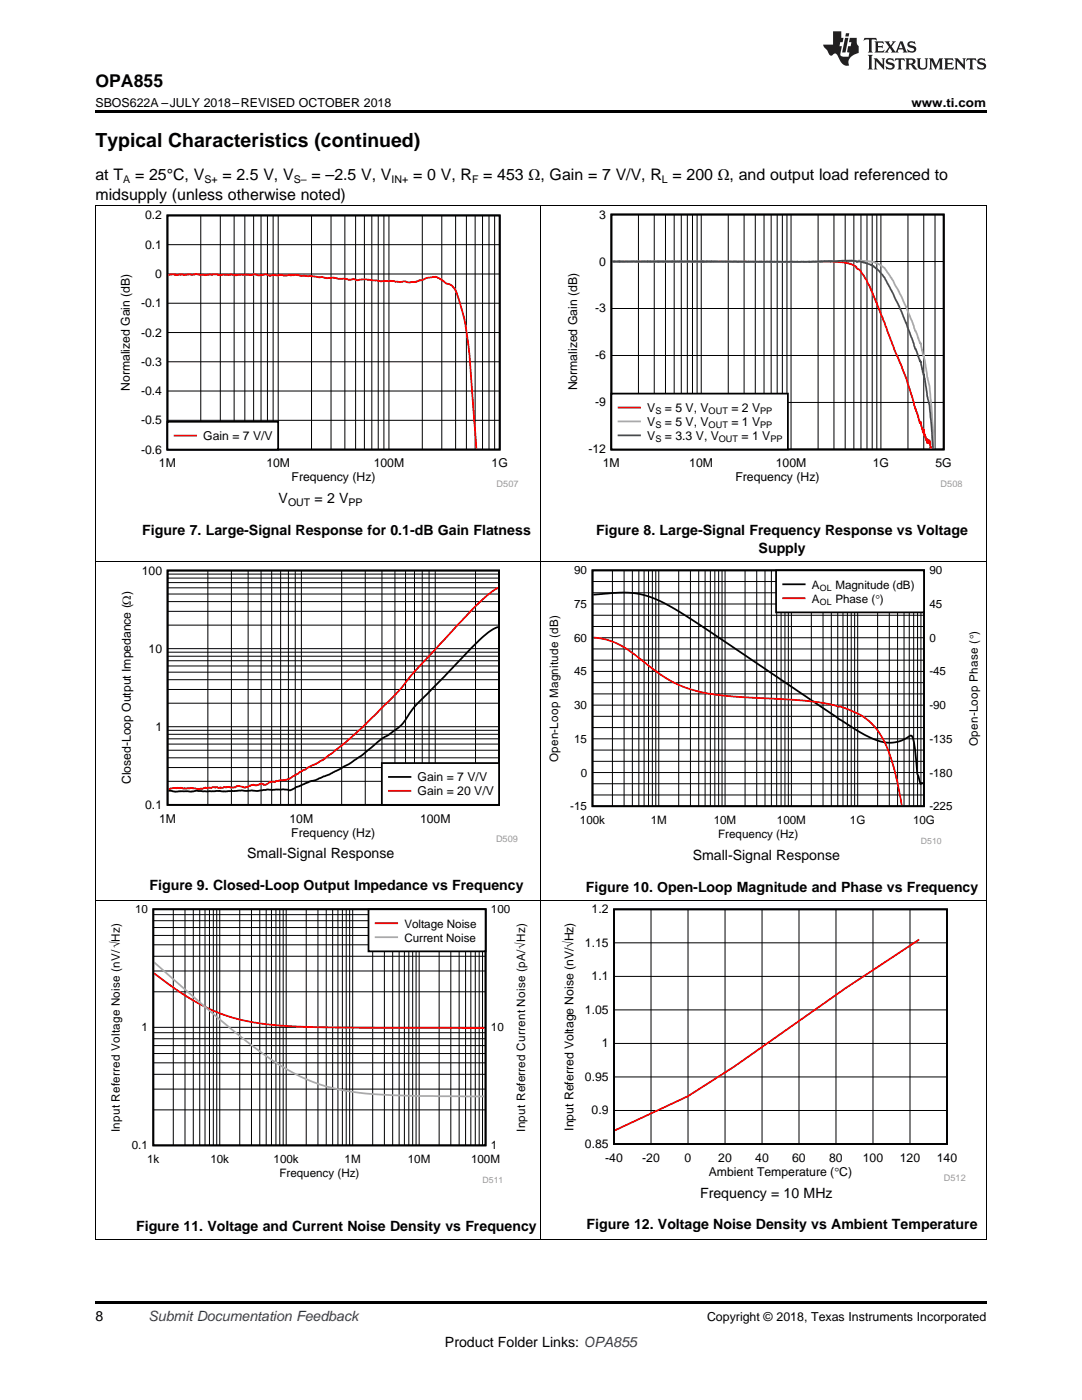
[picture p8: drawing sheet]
<svg xmlns="http://www.w3.org/2000/svg" width="216mm" height="279mm" viewBox="0 0 216 279" stroke-linecap="round" stroke-linejoin="round" font-family="sans-serif">
<path d="M19 259.7h177.8v.5h-177.8z" fill="#000"/>
<path d="M19.1 179.7v67.7M107.9 179.7v67.7M196.8 179.7v67.7M19 247.4h177.8" fill="none" stroke="#000" stroke-width=".2"/>
<path d="M21.7 180.6h83.7v55.5h-83.7z" fill-rule="evenodd" fill="#fff"/>
<path d="M30.6 181.5h66.3v47.1h-66.3z" fill="none" stroke="#000" stroke-width=".35"/>
<g fill="none" stroke="#000" stroke-width=".2">
<path d="M30.6 197.9h66.3M30.6 193.8h66.3M30.6 190.8h66.3M30.6 188.6h66.3M30.6 186.7h66.3M30.6 185.1h66.3M30.6 183.7h66.3M30.6 182.5h66.3M34.6 181.5v47.1M36.9 181.5v47.1M38.6 181.5v47.1M39.9 181.5v47.1"/>
<path d="M40.9 181.5v47.1M41.8 181.5v47.1M42.6 181.5v47.1M43.2 181.5v47.1M43.8 181.5v47.1M47.8 181.5v47.1M50.2 181.5v47.1M51.8 181.5v47.1M53.1 181.5v47.1M54.2 181.5v47.1M55.1 181.5v47.1M55.8 181.5v47.1"/>
<path d="M56.5 181.5v47.1M57.1 181.5v47.1M61.1 181.5v47.1M63.4 181.5v47.1M65.1 181.5v47.1M66.4 181.5v47.1M67.4 181.5v47.1M68.3 181.5v47.1M69.1 181.5v47.1M69.8 181.5v47.1M70.4 181.5v47.1M74.4 181.5v47.1"/>
<path d="M76.7 181.5v47.1M78.4 181.5v47.1M79.6 181.5v47.1M80.7 181.5v47.1M81.6 181.5v47.1M82.3 181.5v47.1M83 181.5v47.1M83.6 181.5v47.1M87.6 181.5v47.1M90 181.5v47.1M91.6 181.5v47.1M92.9 181.5v47.1"/>
<path d="M94 181.5v47.1M94.8 181.5v47.1M95.6 181.5v47.1M96.3 181.5v47.1M30.6 217.4h66.3M30.6 214.4h66.3M30.6 212.1h66.3M30.6 210.3h66.3M30.6 208.7h66.3M30.6 207.3h66.3M30.6 206.1h66.3M30.6 205h66.3"/>
<path d="M30.6 221.5h66.3"/>
</g>
<path d="M30.8 194.2a45.6 45.6 0 0 0 17 9.3 94 94 0 0 0 19.9 1.6l29 .1" fill="none" stroke="#f00" stroke-width=".35"/>
<path d="M30.8 192a378.8 378.8 0 0 0 21 17.8 38.5 38.5 0 0 0 23.9 8.6l7.9 .3 13.1 .1" fill="none" stroke="#aaa" stroke-width=".35"/>
<path d="M73.5 181.5h23.4v8.4h-23.4z" fill-rule="evenodd" fill="#fff"/>
<path d="M73.5 181.5h23.4v8.4h-23.4z" fill="none" stroke="#000" stroke-width=".35"/>
<path d="M75 184.3h4.2" fill="none" stroke="#f00" stroke-width=".35"/>
<path d="M75 187h4.2" fill="none" stroke="#aaa" stroke-width=".35"/>
<path d="M112.1 180.5h80.6v55.3h-80.6z" fill-rule="evenodd" fill="#fff"/>
<path d="M122.5 181.5h66.5v46.8h-66.5z" fill="none" stroke="#000" stroke-width=".36"/>
<g fill="none" stroke="#000" stroke-width=".2">
<path d="M19.1 112v67.7M107.9 112v67.7M196.8 112v67.7M19 179.7h177.8M122.5 194.9h66.5M122.5 188.2h66.5M129.9 181.5v46.8M137.3 181.5v46.8M144.7 181.5v46.8M152.1 181.5v46.8M159.4 181.5v46.8M166.8 181.5v46.8"/>
<path d="M174.2 181.5v46.8M181.6 181.5v46.8M122.5 214.9h66.5M122.5 208.2h66.5M122.5 201.5h66.5M122.5 221.6h66.5"/>
</g>
<path d="M183.4 187.5l-14.7 9.8-22.2 15.6-9.2 5.9-14.6 6.8" fill="none" stroke="#f00" stroke-width=".36"/>
<path d="M109.2 113h86.5v55.4h-86.5z" fill-rule="evenodd" fill="#fff"/>
<path d="M118.2 113.8h66.2v47.1h-66.2zM118.4 118.7l5.1-.4 2.9 .1 3.3 .7 2.9 1.3 2.6 1.5 5.5 3.5 26.7 18.1 3.7 2.4 2.2 1.2a7.2 7.2 0 0 0 8.2-.2h.4a12.8 12.8 0 0 1 .9 5l.2 2.6 .7 2 .2-.3 .3 .2" fill="none" stroke="#000" stroke-width=".35"/>
<g fill="none" stroke="#000" stroke-width=".2">
<path d="M118.2 118.3h66.2M118.2 116.1h66.2M122.2 113.8v47.1M124.5 113.8v47.1M126.2 113.8v47.1M127.5 113.8v47.1M128.5 113.8v47.1M129.4 113.8v47.1M130.2 113.8v47.1M130.9 113.8v47.1M131.5 113.8v47.1M135.4 113.8v47.1"/>
<path d="M137.8 113.8v47.1M139.4 113.8v47.1M140.7 113.8v47.1M141.7 113.8v47.1M142.6 113.8v47.1M143.4 113.8v47.1M144.1 113.8v47.1M144.7 113.8v47.1M148.7 113.8v47.1M151 113.8v47.1M152.6 113.8v47.1M153.9 113.8v47.1"/>
<path d="M155 113.8v47.1M155.9 113.8v47.1M156.6 113.8v47.1M157.3 113.8v47.1M157.9 113.8v47.1M161.9 113.8v47.1M164.2 113.8v47.1M165.9 113.8v47.1M167.2 113.8v47.1M168.2 113.8v47.1M169.1 113.8v47.1M169.9 113.8v47.1"/>
<path d="M170.5 113.8v47.1M171.1 113.8v47.1M175.1 113.8v47.1M177.4 113.8v47.1M179.1 113.8v47.1M180.4 113.8v47.1M181.4 113.8v47.1M182.3 113.8v47.1M183.1 113.8v47.1M183.8 113.8v47.1M118.2 138.5h66.2M118.2 136.2h66.2"/>
<path d="M118.2 134h66.2M118.2 131.8h66.2M118.2 129.5h66.2M118.2 127.3h66.2M118.2 125h66.2M118.2 122.8h66.2M118.2 120.5h66.2M118.2 158.7h66.2M118.2 156.4h66.2M118.2 154.2h66.2M118.2 151.9h66.2M118.2 149.7h66.2"/>
<path d="M118.2 147.4h66.2M118.2 145.2h66.2M118.2 143h66.2M118.2 140.7h66.2"/>
</g>
<path d="M118.4 127.2l2.7 .5 2.4 .9 2.7 1.7 4.8 3.8 2 1.3 2.6 1.4 2.7 .9 3.1 .7 3.7 .5 12.8 .7 4.9 .5 3 .5 1.6 .5 .2-.1 2.2 .8a12.1 12.1 0 0 1 7.3 7.6l1.5 4.9 1.3 6.4" fill="none" stroke="#f00" stroke-width=".35"/>
<path d="M154.9 113.8h29.5v8.4h-29.5z" fill-rule="evenodd" fill="#fff"/>
<path d="M154.9 113.8h29.5v8.4h-29.5zM156.3 116.6h4.3" fill="none" stroke="#000" stroke-width=".35"/>
<path d="M156.3 119.4h4.3" fill="none" stroke="#f00" stroke-width=".35"/>
<path d="M23.7 112.9h79.6v55.2h-79.6z" fill-rule="evenodd" fill="#fff"/>
<path d="M33.4 113.9h66.2v46.7h-66.2zM99.4 125.2l-.9 .3-1.1 .7-3.4 3.1-5.3 5.7-5.6 5.6-.9 1.1-1.8 2.6-.9 .9-2 1.5-1.4 .8-3.7 3.1-2.8 1.9-3.8 2.1-2.8 1.1-1.2 .2-2.7 1.2-.4 .2a1.53 1.53 0 0 1-1.3 .3h-4.1l-1.8 .3-3.2-.2-3.6 .3-.9-.2-3.2 .1-1.3-.1-1.2 .2-2-.1-1.2 .1-1.3-.2" fill="none" stroke="#000" stroke-width=".35"/>
<g fill="none" stroke="#000" stroke-width=".2">
<path d="M33.4 118.6h66.2M33.4 117.3h66.2M33.4 116.3h66.2M33.4 115.4h66.2M33.4 114.6h66.2M41.5 113.9v46.7M46.2 113.9v46.7M49.5 113.9v46.7M52.1 113.9v46.7M54.2 113.9v46.7M56 113.9v46.7M57.5 113.9v46.7"/>
<path d="M58.9 113.9v46.7M60.1 113.9v46.7M68.2 113.9v46.7M72.9 113.9v46.7M76.2 113.9v46.7M78.8 113.9v46.7M80.9 113.9v46.7M82.7 113.9v46.7M84.3 113.9v46.7M85.6 113.9v46.7M86.8 113.9v46.7M94.9 113.9v46.7"/>
<path d="M99.6 113.9v46.7M33.4 137.6h66.2M33.4 135.6h66.2M33.4 134.1h66.2M33.4 132.9h66.2M33.4 131.9h66.2M33.4 131h66.2M33.4 130.2h66.2M33.4 129.5h66.2M33.4 124.8h66.2M33.4 122h66.2M33.4 120.1h66.2"/>
<path d="M33.4 155.9h66.2M33.4 153.2h66.2M33.4 151.2h66.2M33.4 149.7h66.2M33.4 148.5h66.2M33.4 147.4h66.2M33.4 146.5h66.2M33.4 145.7h66.2M33.4 145h66.2M33.4 140.3h66.2"/>
</g>
<path d="M99.4 117.3l-2 1.4-2.7 2.5-11.8 12.6-3.9 4.7-6.4 6.4-3.6 3.2-4.6 3.6-3.1 1.5-.3 .4h-.4l-.8 .5-.3 .3-.5 .2-1.2 .8-1.1 .3v-.1l-1.6 .2-.3 .3-.4-.1a1.69 1.69 0 0 0-1.3 .6h-.3a1.56 1.56 0 0 0-1.7 .2l-.5-.2-.9 .3a1.9 1.9 0 0 1-1.7 0h-.7l-.4 .3h-.7l-.5-.2-.5 .2-.5-.1-.3 .2-.4-.2-.3 .2-.4-.2h-.8l-.4 .2-.7-.1-.2 .1-.2-.1-1.3 .3-1.3-.3-1.5 .2-.8-.2h-1.5l-1 .3" fill="none" stroke="#f00" stroke-width=".35"/>
<path d="M76.2 152.3h23.4v8.3h-23.4z" fill-rule="evenodd" fill="#fff"/>
<path d="M76.2 152.3h23.4v8.3h-23.4zM77.6 155.1h4.3" fill="none" stroke="#000" stroke-width=".35"/>
<path d="M77.6 157.8h4.3" fill="none" stroke="#f00" stroke-width=".35"/>
<path d="M19.1 41.1v70.9M107.9 41.1v70.9M196.8 41.1v70.9M19 112h177.8" fill="none" stroke="#000" stroke-width=".2"/>
<path d="M23.6 42h79.8v55.2h-79.8z" fill-rule="evenodd" fill="#fff"/>
<path d="M33.4 43h66.3v46.7h-66.3z" fill="none" stroke="#000" stroke-width=".35"/>
<g fill="none" stroke="#000" stroke-width=".2">
<path d="M33.4 54.7h66.3M33.4 48.8h66.3M40.1 43v46.7M44 43v46.7M46.7 43v46.7M48.9 43v46.7M50.6 43v46.7M52.1 43v46.7M53.4 43v46.7M54.5 43v46.7M55.5 43v46.7M62.2 43v46.7"/>
<path d="M66.1 43v46.7M68.8 43v46.7M71 43v46.7M72.7 43v46.7M74.2 43v46.7M75.5 43v46.7M76.6 43v46.7M77.6 43v46.7M84.3 43v46.7M88.2 43v46.7M90.9 43v46.7M93.1 43v46.7"/>
<path d="M94.8 43v46.7M96.3 43v46.7M97.6 43v46.7M98.7 43v46.7M33.4 78h66.3M33.4 72.2h66.3M33.4 66.4h66.3M33.4 60.5h66.3M33.4 83.9h66.3"/>
</g>
<path d="M33.6 54.9l1-.2 .7 .2 1-.2 .5 .2 .9-.2 .6 .2 .8-.2 .8 .2h1.2l2-.2 .4 .2 2.5-.1 1 .1 1.9-.1 1.3 .1 .5-.2 .9 .3 1.3-.3 .5 .2a1.21 1.21 0 0 0 1.2 0l.9 .1 .8-.2 .6 .2 2.1-.2 1.1 .3 .5-.1 3 .3h.8l.8 .2 1.3-.1 1 .3 1-.1 1 .2 .9-.1 1 .2 1.6-.1 2.3 .2 .7 .2 2-.2 1.7 .3 1.1-.2 .9 .3 1.3-.2 2.2-.8 1.7-.2 .7 .3 1 .7a.99 .99 0 0 0 .9 .5l.9 .5a12.3 12.3 0 0 1 1.7 4.5l.7 3 .9 6.2 1.3 18.6" fill="none" stroke="#f00" stroke-width=".35"/>
<path d="M33.4 84.2h22.1v5.5h-22.1z" fill-rule="evenodd" fill="#fff"/>
<path d="M33.4 84.2h22.1v5.5h-22.1z" fill="none" stroke="#000" stroke-width=".35"/>
<path d="M34.8 86.9h4.3" fill="none" stroke="#f00" stroke-width=".35"/>
<path d="M112.8 41.8h79.2v55.4h-79.2z" fill-rule="evenodd" fill="#fff"/>
<path d="M122 42.8h66.3v46.9h-66.3z" fill="none" stroke="#000" stroke-width=".36"/>
<g fill="none" stroke="#000" stroke-width=".2">
<path d="M122 52.2h66.3M127.4 42.8v46.9M130.5 42.8v46.9M132.8 42.8v46.9M134.5 42.8v46.9M135.9 42.8v46.9M137.1 42.8v46.9M138.2 42.8v46.9M139.1 42.8v46.9M139.9 42.8v46.9M145.3 42.8v46.9M148.5 42.8v46.9"/>
<path d="M150.7 42.8v46.9M152.5 42.8v46.9M153.9 42.8v46.9M155.1 42.8v46.9M156.1 42.8v46.9M157 42.8v46.9M157.8 42.8v46.9M163.2 42.8v46.9M166.4 42.8v46.9M168.6 42.8v46.9M170.4 42.8v46.9M171.8 42.8v46.9"/>
<path d="M173 42.8v46.9M174 42.8v46.9M175 42.8v46.9M175.8 42.8v46.9M181.2 42.8v46.9M184.3 42.8v46.9M186.6 42.8v46.9M188.3 42.8v46.9M122 70.9h66.3M122 61.6h66.3M122 80.3h66.3"/>
</g>
<path d="M122.2 52.2h43.7l2.7 .2 1.3 .3 .7 .4 .4 .5 .7 .4 1.2 1.9 2 4.5 3.5 9.4 2.4 5.6 1.5 4.7 .3 1.4 .1 .1 1 2.9 .1-.3 .3 2 .2 .3 .1-.8 .1 1.2v-.2l.4 1.3 .1-.3v.7l.1-.7v.7l.1-.2 .1 .2 .1-.1 .1-.4v.8l.1-.4 .1 1.2v-.3l.1 .3" fill="none" stroke="#f00" stroke-width=".36"/>
<path d="M122.2 52.2l38.8 .1 8.9-.3 1.2 .2 .3-.2 3 .3 1.1 .4 1 .7 1.4 2.1 1.3 2.3 1.7 3.5 2.6 7 .2 .3 .1-.1 .5 2.7 .1-.3 .6 4.4 .5 1.8 .9 12.4" fill="none" stroke="#aaa" stroke-width=".36"/>
<path d="M122.2 52.2l37.3 .1 10-.3 1.1 .1 .4 .2 .7-.1 2.4 .8 1.1 .9 1.3 1.5 1.4 2.6 3 6.5 1.7 5.1 .3 .5 .6 1.8 .2 .3h.1l.5 2.7 .1-.2 .6 4.4 .5 1.9 .7 8.5" fill="none" stroke="#295c75" stroke-width=".36"/>
<path d="M122 78.6h35.2v11.1h-35.2z" fill-rule="evenodd" fill="#fff"/>
<path d="M122 78.6h35.2v11.1h-35.2z" fill="none" stroke="#000" stroke-width=".36"/>
<path d="M123.4 81.3h4.3" fill="none" stroke="#f00" stroke-width=".36"/>
<path d="M123.4 84.1h4.3" fill="none" stroke="#aaa" stroke-width=".36"/>
<path d="M123.4 86.9h4.3" fill="none" stroke="#295c75" stroke-width=".36"/>
<path d="M19 41.1h177.8" fill="none" stroke="#000" stroke-width=".2"/>
<path d="M19 22h177.8v.5h-177.8z" fill="#000"/>
<g fill="#231f20">
<path d="M172.5 7.6l-.1 .5 .4-.2h.6v.1v2.1l-.2 .4h.9l-.2-.4v-2.1l.1-.1h.5l.5 .2-.2-.5zM174.5 8.3l.2 .3v1.5l-.2 .4h1.8l.2-.6a1.04 1.04 0 0 1-1.3 .2v-.7h.6l.3 .2v-.6l-.3 .2h-.6v-.6l.8-.1 .4 .3-.2-.5zM176.5 8.3l.9 1.1-.9 1.1h.8l-.2-.2 .4-.7 .5 .7-.2 .2h1.5l-.2-.2 .2-.4h.9l.1 .4-.2 .2h1l-.3-.3-.7-1.9h-.5l-.9 2-.8-1 .9-1h-.8l.1 .3-.4 .5-.3-.6 .1-.2zM179.7 8.6l.4 1h-.7zM181.3 8.4a.63 .63 0 0 0-.2 .7 .63 .63 0 0 0 .6 .4l.6 .2 .1 .2a.75 .75 0 0 1-.7 .4 .75 .75 0 0 1-.6-.5l.1 .7 .1-.1a1.11 1.11 0 0 0 1.5-.6 1.13 1.13 0 0 0-1.2-.8l-.1-.4a1.04 1.04 0 0 1 1.2 .2l-.2-.5-.2 .1-.4-.2zM173.2 10.9l.2 .4v2.2l-.2 .4h1l-.3-.4v-2.2l.3-.4zM174.3 11.6l.3 .4v1.5l-.3 .4h.8l-.2-.4v-1.3l1.5 1.7v-1.9l.2-.4h-.7l.2 .4v.9l-1.1-1.3zM177 11.8a.62 .62 0 0 0-.2 .7 .62 .62 0 0 0 .6 .4l.6 .1 .1 .3a.76 .76 0 0 1-.7 .3 .76 .76 0 0 1-.7-.4l.2 .7 .1-.1a1.11 1.11 0 0 0 1.5-.6 1.13 1.13 0 0 0-1.2-.8l-.1-.4a1.04 1.04 0 0 1 1.2 .2l-.2-.6-.2 .1-.5-.1zM178.7 11.6l-.2 .6a.61 .61 0 0 1 .8-.3v1.6l-.2 .4h.9l-.2-.4v-1.6a.63 .63 0 0 1 .7 .3l-.1-.6zM180.6 11.6l.3 .4v1.5l-.3 .4h1l-.2-.2-.1-.8 .6 .2a.76 .76 0 0 0 1.2 .7l-1-1a.58 .58 0 0 0 .6-.5 .58 .58 0 0 0-.5-.6zM181.4 11.9h.1a.45 .45 0 0 1 .5 .1 .45 .45 0 0 1 .1 .5l-.8 .2zM182.9 11.6l.2 .2a2.17 2.17 0 0 0 .3 1.9 .99 .99 0 0 0 1.6-.6v-1.1l.2-.4h-.7l.2 .2a1.92 1.92 0 0 1-.2 1.8 .6 .6 0 0 1-.9-.5v-1.1l.2-.4zM185.4 11.6l.2 .4v1.5l-.2 .4h.7l-.2-.4v-1.4l.8 1.8 .8-1.8v1.4l-.2 .4h.9l-.2-.4v-1.5l.2-.4h-.8l-.6 1.5-.6-1.5zM188.4 11.6l.2 .4v1.5l-.2 .4h1.8l.1-.6a1.04 1.04 0 0 1-1.2 .1v-.6h.5l.4 .2v-.6l-.4 .2h-.5v-.7h.8l.3 .3-.1-.6zM190.5 11.6l.2 .4v1.5l-.2 .4h.7l-.2-.4v-1.3l1.5 1.7v-1.9l.2-.4h-.7l.2 .4v.9l-1.1-1.3zM192.9 11.6l-.1 .6a.61 .61 0 0 1 .7-.3l.1 1.6-.3 .4h1l-.3-.4 .1-1.6a.63 .63 0 0 1 .7 .3l-.1-.6zM195.2 11.8a.62 .62 0 0 0-.2 .7 .62 .62 0 0 0 .6 .4l.6 .1 .1 .3a.76 .76 0 0 1-.7 .3 .76 .76 0 0 1-.6-.4l.1 .7 .1-.1a1.11 1.11 0 0 0 1.6-.6 1.13 1.13 0 0 0-1.3-.8l-.1-.4a1.04 1.04 0 0 1 1.2 .2l-.1-.6-.2 .1-.5-.1z"/>
<path d="M166.2 6.3v2.6h-1.9v.4l.8 .9a.91 .91 0 0 0 1 .8 .56 .56 0 0 1 .5-.3 .56 .56 0 0 1 .5 .3l.4 .8a1.53 1.53 0 0 0 1.9 1.2 1.54 1.54 0 0 1 1-2.1l.9-.3v-1.4a1.52 1.52 0 0 1-.4-1.6h-1.3l-.2 .8h.5l-.2 .8h-.5l-.1 1v.2l.4 .1-.2 .8a1.93 1.93 0 0 1-1.6-.3l.3-1.8h-.5l.2-.8h.4l.2-.8h-.4v-1.3zM168.6 7.6l-.6 2.9h.7l.6-2.9zM168.8 6.6l-.1 .7h.6l.2-.7z"/>
</g>
<text font-size="3.9" x="19" y="29.3">Typical Characteristics (continued)</text>
<text font-size="3.5" x="19" y="17.3">OPA855</text>
<g font-size="3.2">
<text x="19" y="36">at T</text>
<text x="27" y="36">= 25°C, V</text>
<text x="44.4" y="36">= 2.5 V, V</text>
<text x="62.2" y="36">= –2.5 V, V</text>
<text x="82.4" y="36">= 0 V, R = 453 Ω, Gain = 7 V/V, R = 200 Ω, and output load referenced to</text>
<text x="19" y="39.9">midsupply (unless otherwise noted)</text>
</g>
<g font-size="2.8">
<text x="55.6" y="100.4">V</text>
<text x="62.8" y="100.4">= 2 V</text>
<text x="28.4" y="106.8">Figure 7. Large-Signal Response for 0.1-dB Gain Flatness</text>
<text x="119" y="106.8">Figure 8. Large-Signal Frequency Response vs Voltage</text>
<text x="151.4" y="110.3">Supply</text>
<text x="49.3" y="171.3">Small-Signal Response</text>
<text x="138.2" y="171.6">Small-Signal Response</text>
<text x="29.8" y="177.7">Figure 9. Closed-Loop Output Impedance vs Frequency</text>
<text x="116.9" y="178">Figure 10. Open-Loop Magnitude and Phase vs Frequency</text>
<text x="139.7" y="239">Frequency = 10 MHz</text>
<text x="27.2" y="245.7">Figure 11. Voltage and Current Noise Density vs Frequency</text>
<text x="117.1" y="245.4">Figure 12. Voltage Noise Density vs Ambient Temperature</text>
<text x="19" y="263.6">8</text>
<text x="88.8" y="268.9">Product Folder Links: OPA855</text>
</g>
<text font-size="2.8" fill="#0000c8" x="29.6" y="263.6">Submit Documentation Feedback</text>
<g font-size="2.5">
<text x="19" y="21.4">SBOS622A –JULY 2018–REVISED OCTOBER 2018</text>
<text x="181.9" y="21.4">www.ti.com</text>
<text x="141.1" y="263.6">Copyright © 2018, Texas Instruments Incorporated</text>
</g>
<g font-size="2.4">
<text x="29" y="43.8">0.2</text>
<text x="119.6" y="43.6">3</text>
<text x="29" y="49.6">0.1</text>
<text x="119.6" y="53">0</text>
<text x="31" y="55.5">0</text>
<text x="28.1" y="61.3">-0.1</text>
<text x="118.8" y="62.4">-3</text>
<text x="28.1" y="67.2">-0.2</text>
<text x="118.8" y="71.7">-6</text>
<text x="25.9" y="78" transform="rotate(-90 25.9 78)">Normalized Gain (dB)</text>
<text x="28.1" y="73">-0.3</text>
<text x="115.2" y="77.9" transform="rotate(-90 115.2 77.9)">Normalized Gain (dB)</text>
<text x="28.1" y="78.8">-0.4</text>
<text x="118.8" y="81.1">-9</text>
<text x="129.1" y="82.2">V</text>
<text x="132.7" y="82.2">= 5 V, V</text>
<text x="145.9" y="82.2">= 2 V</text>
<text x="28.1" y="84.7">-0.5</text>
<text x="40.6" y="87.8">Gain = 7 V/V</text>
<text x="129.1" y="85">V</text>
<text x="129.1" y="87.8">V</text>
<text x="132.7" y="85">= 5 V, V</text>
<text x="132.7" y="87.8">= 3.3 V, V</text>
<text x="145.9" y="85">= 1 V</text>
<text x="148" y="87.8">= 1 V</text>
<text x="28.1" y="90.5">-0.6</text>
<text x="31.7" y="93.3">1M</text>
<text x="53.1" y="93.3">10M</text>
<text x="74.6" y="93.3">100M</text>
<text x="98.1" y="93.3">1G</text>
<text x="117.4" y="90.5">-12</text>
<text x="120.3" y="93.3">1M</text>
<text x="137.5" y="93.3">10M</text>
<text x="154.8" y="93.3">100M</text>
<text x="174.1" y="93.3">1G</text>
<text x="186.7" y="93.3">5G</text>
<text x="58.2" y="96.1">Frequency (Hz)</text>
<text x="146.7" y="96">Frequency (Hz)</text>
<text x="28.3" y="114.7">100</text>
<text x="29.7" y="130.2">10</text>
<text x="31" y="145.8">1</text>
<text x="83.3" y="155.9">Gain = 7 V/V</text>
<text x="26.1" y="156.5" transform="rotate(-90 26.1 156.5)">Closed-Loop Output Impedance (:)</text>
<text x="29" y="161.4">0.1</text>
<text x="83.3" y="158.7">Gain = 20 V/V</text>
<text x="31.7" y="164.2">1M</text>
<text x="57.8" y="164.2">10M</text>
<text x="58.1" y="167">Frequency (Hz)</text>
<text x="83.8" y="164.2">100M</text>
<text x="118.1" y="182.3">1.2</text>
<text x="116.7" y="189">1.15</text>
<text x="118.1" y="195.7">1.1</text>
<text x="116.7" y="202.3">1.05</text>
<text x="120.1" y="209">1</text>
<text x="116.7" y="215.7">0.95</text>
<text x="114.4" y="225.7" transform="rotate(-90 114.4 225.7)">Input Referred Voltage Noise (nV/óHz)</text>
<text x="118.1" y="222.4">0.9</text>
<text x="116.7" y="229.1">0.85</text>
<text x="120.8" y="231.9">-40</text>
<text x="128.1" y="231.9">-20</text>
<text x="136.6" y="231.9">0</text>
<text x="143.3" y="231.9">20</text>
<text x="150.7" y="231.9">40</text>
<text x="158.1" y="231.9">60</text>
<text x="165.5" y="231.9">80</text>
<text x="172.2" y="231.9">100</text>
<text x="179.6" y="231.9">120</text>
<text x="186.9" y="231.9">140</text>
<text x="141.4" y="234.7">Ambient Temperature (qC)</text>
</g>
<g font-size="2.3">
<text x="114.6" y="114.6">90</text>
<text x="162" y="117.5">A</text>
<text x="166.7" y="117.5">Magnitude (dB)</text>
<text x="185.4" y="114.6">90</text>
<text x="114.6" y="121.3">75</text>
<text x="162" y="120.3">A</text>
<text x="166.7" y="120.3">Phase (q</text>
<text x="175.6" y="120.3">)</text>
<text x="185.4" y="121.3">45</text>
<text x="114.6" y="128.1">60</text>
<text x="185.4" y="128.1">0</text>
<text x="114.6" y="134.8">45</text>
<text x="185.4" y="134.8">-45</text>
<text x="114.6" y="141.5">30</text>
<text x="185.4" y="141.5">-90</text>
<text x="114.6" y="148.2">15</text>
<text x="185.4" y="148.2">-135</text>
<text x="195.1" y="148.9" transform="rotate(-90 195.1 148.9)">Open-Loop Phase (q)</text>
<text x="111.4" y="152.1" transform="rotate(-90 111.4 152.1)">Open-Loop Magnitude (dB)</text>
<text x="115.9" y="155">0</text>
<text x="185.4" y="155">-180</text>
<text x="113.8" y="161.7">-15</text>
<text x="185.4" y="161.7">-225</text>
<text x="115.7" y="164.5">100k</text>
<text x="129.8" y="164.5">1M</text>
<text x="142.4" y="164.5">10M</text>
<text x="143.3" y="167.3">Frequency (Hz)</text>
<text x="155" y="164.5">100M</text>
<text x="169.6" y="164.5">1G</text>
<text x="182.2" y="164.5">10G</text>
<text x="26.9" y="182.3">10</text>
<text x="80.7" y="185.1">Voltage Noise</text>
<text x="98" y="182.3">100</text>
<text x="80.7" y="187.9">Current Noise</text>
<text x="28.2" y="205.8">1</text>
<text x="98" y="205.8">10</text>
<text x="23.9" y="225.9" transform="rotate(-90 23.9 225.9)">Input Referred Voltage Noise (nV/óHz)</text>
<text x="104.8" y="225.8" transform="rotate(-90 104.8 225.8)">Input Referred Current Noise (pA/óHz)</text>
<text x="26.3" y="229.4">0.1</text>
<text x="29.4" y="232.2">1k</text>
<text x="42" y="232.2">10k</text>
<text x="54.6" y="232.2">100k</text>
<text x="68.8" y="232.2">1M</text>
<text x="81.4" y="232.2">10M</text>
<text x="94" y="232.2">100M</text>
<text x="98" y="229.4">1</text>
<text x="55.7" y="235">Frequency (Hz)</text>
</g>
<g font-size="2.1">
<text x="24.6" y="36.6">A</text>
<text x="40.8" y="36.6">S+</text>
<text x="58.6" y="36.6">S–</text>
<text x="78.1" y="36.6">IN+</text>
<text x="94.2" y="36.6">F</text>
<text x="132.1" y="36.6">L</text>
<text x="57.5" y="101">OUT</text>
<text x="69.5" y="101">PP</text>
</g>
<g font-size="1.8">
<text x="130.8" y="82.6">S</text>
<text x="141.4" y="82.6">OUT</text>
<text x="151.7" y="82.6">PP</text>
<text x="130.8" y="85.4">S</text>
<text x="130.8" y="88.2">S</text>
<text x="141.4" y="85.4">OUT</text>
<text x="143.4" y="88.2">OUT</text>
<text x="151.7" y="85.4">PP</text>
<text x="153.7" y="88.2">PP</text>
</g>
<g font-size="1.8" fill="#999">
<text x="99.1" y="97.1">D507</text>
<text x="187.7" y="97.1">D508</text>
<text x="99" y="168">D509</text>
<text x="188.3" y="235.7">D512</text>
</g>
<g font-size="1.7">
<text x="163.6" y="117.9">OL</text>
<text x="163.6" y="120.7">OL</text>
</g>
<g font-size="1.7" fill="#999">
<text x="183.8" y="168.3">D510</text>
<text x="96.3" y="236">D511</text>
</g>
</svg>
